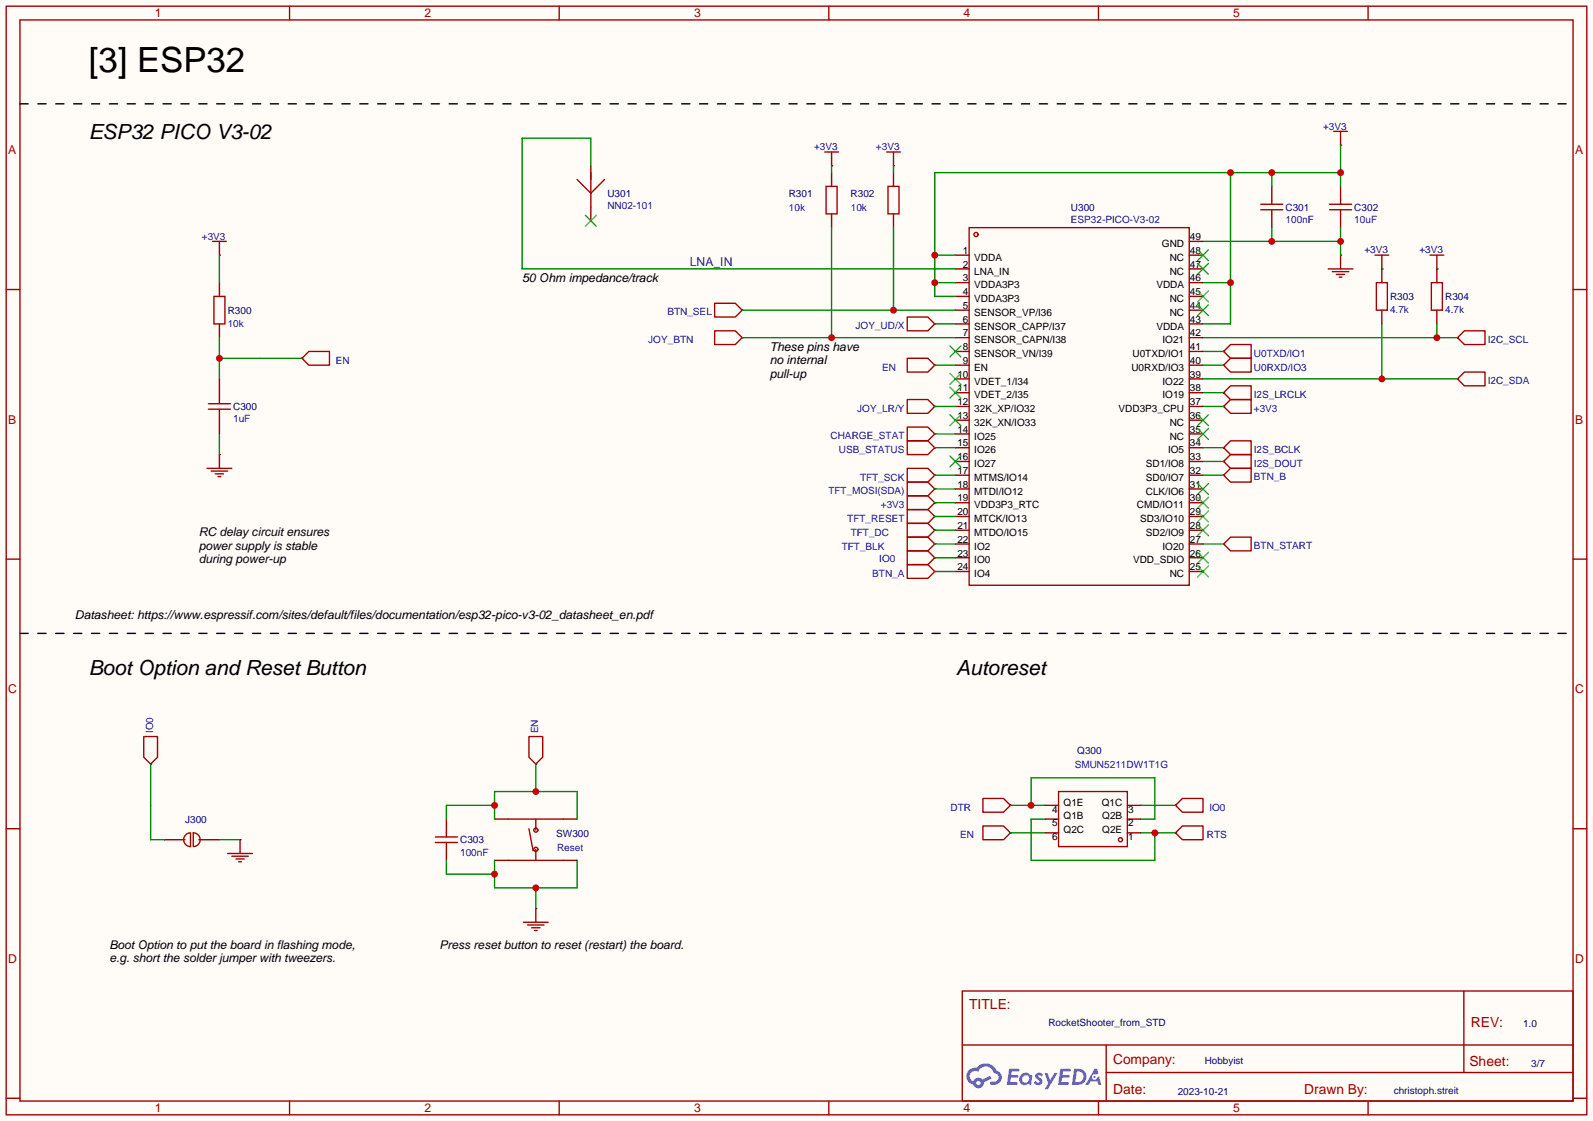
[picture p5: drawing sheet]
<svg xmlns="http://www.w3.org/2000/svg" width="294mm" height="207mm" viewBox="0 0 294 207" stroke-linecap="round" stroke-linejoin="round" font-family="sans-serif">
<path d="M0 0h294.1v207h-294.1z" fill="#fffcf7"/>
<g fill="none" stroke="#a10000" stroke-width=".25">
<path d="M1.1 1.1h291.9v204.8h-291.9zM3.7 3.7h286.7v199.6h-286.7zM53.5 1.1v2.6M103.3 1.1v2.6M153 1.1v2.6M202.8 1.1v2.6M252.6 1.1v2.6M1.1 53.5h2.6M290.4 53.5h2.6M1.1 103.3h2.6M290.4 103.3h2.6M1.1 153h2.6"/>
<path d="M290.4 153h2.6M177.7 183h112.7v20.3h-112.7zM177.7 193h112.7M204.2 198.1h86.2M204.2 193v10.1M270.3 183v15.1M1.1 202.8h2.6M53.5 203.3v2.6M103.3 203.3v2.6M153 203.3v2.6M202.8 203.3v2.6M252.6 203.3v2.6"/>
<path d="M290.4 202.8h2.6"/>
</g>
<g fill="#5487ff">
<path d="M191.3 198.3l.6-.2 .4 .1 .3 .2-.3 .5a.34 .34 0 0 0-.2-.3 .34 .34 0 0 0-.4 .1v.1a1.01 1.01 0 0 1 .7 1.2 .99 .99 0 0 1-1.6 0l.4-.4 .5 .3 .2-.1v-.2a.88 .88 0 0 1-.6-1.3z"/>
<path d="M192.9 198.1h.5l.5 1.3 .8-1.3h.6l-1.8 3.1h-.6l.6-1.2z"/>
<path d="M186.3 197.4h.9a1.14 1.14 0 0 1 1 .1l-.1 .3-1.3 .1-.1 .6h1.1l.3 .3-.3 .2h-1.1l-.2 .8 1.3 .1 .1 .3-.3 .1h-1.7z"/>
<path d="M195.8 197.4h.8a1.15 1.15 0 0 1 1.1 .1l-.1 .3-1.3 .1-.1 .6h1.1l.2 .3-.2 .2h-1.2l-.1 .8 1.2 .1 .1 .3-.2 .1h-1.8z"/>
<path d="M202.1 197.4h.5l.2 .9-.4 .2a.5 .5 0 0 0-.8 .2 .5 .5 0 0 0 .4 .7 .5 .5 0 0 0 .6-.5l.3-.1 .5 1.5h-.6l-.2-.6h-1.2l-.4 .6h-.6z"/>
<path d="M198.3 197.4l-.4 2.9h1a1.52 1.52 0 0 0 1.7-1.5 1.52 1.52 0 0 0-1.8-1.4zM198.8 197.9a1 1 0 0 1 1.2 1 1 1 0 0 1-1.2 .9h-.2z"/>
<path d="M188.5 198.5a1.06 1.06 0 0 0-.1 1.5 1.06 1.06 0 0 0 1.5 .1l.5 .2 .2-1.6-.1-.2h-.3a1.07 1.07 0 0 0-1.7 0zM188.7 199.2a.67 .67 0 0 1 1.3 0 .67 .67 0 0 1-1.3 0z"/>
<path d="M178.9 197.6a1.57 1.57 0 0 0 .8 2.7 1.04 1.04 0 0 0 1.1 .7 1.04 1.04 0 0 0 .9-1.1l1.4-.7-.3-.6-1.4 .7a1.06 1.06 0 0 0-1.7 .4 1 1 0 0 1-.5-1.4 1 1 0 0 1 1.4-.4 1.53 1.53 0 0 1 1.6-.9 1.53 1.53 0 0 1 1.3 1.2 .82 .82 0 0 1 .8 1 .82 .82 0 0 1-1.1 .5 .31 .31 0 0 0-.4 .3 .31 .31 0 0 0 .3 .4 1.43 1.43 0 0 0 1.8-.9 1.43 1.43 0 0 0-.9-1.9 2.15 2.15 0 0 0-3.7-.4l-.9 .1zM180.3 200a.39 .39 0 0 1 .7 0 .39 .39 0 0 1-.7 0z"/>
<circle cx="202.1" cy="198.9" r=".19"/>
</g>
<g fill="none" stroke="#a10000" stroke-width=".25">
<path d="M106.6 33.1l2.5 2.6 2.5-2.6M109.1 31.9v6.3M152.3 28.1h2.5M152.5 34.4h2.1v5.1h-2.1zM153.5 28.1v2.5M163.7 28.1h2.5M164 34.4h2v5.1h-2zM165 28.1v2.5M232.8 38.7h4.1M232.8 37.7h4.1M234.8 37v.7M234.8 38.7v.8"/>
<path d="M245.5 38.7h4.1M245.5 37.7h4.1M246.3 24.3h2.5M247.5 24.3v2.5M247.5 37v.7M247.5 38.7v.8M39.2 44.6h2.6M39.5 54.7h2v5.1h-2zM40.5 44.6v2.5M132 56h3.8l1.2 1.3-1.2 1.2h-3.8zM167.5 58.5h3.8l1.3 1.3-1.3 1.3h-3.8zM178.9 42h40.7v66.1h-40.7z"/>
<path d="M245.2 49.7h4.6M246 50.2h3M246.8 50.7h1.5M247.3 51.2h.5M247.5 47.1v2.6M253.9 47.1h2.5M254.1 52.2h2.1v5.1h-2.1zM255.1 47.1v2.6M264 47.1h2.6M264.3 52.2h2v5.1h-2zM265.3 47.1v2.6M38.5 74.5h4"/>
<path d="M38.5 75.6h4M40.5 72.5v2M40.5 75.6v2M55.8 66.2l1.2-1.3h3.8v2.5h-3.8zM132 61.1h3.8l1.2 1.3-1.2 1.2h-3.8zM167.5 66.2h3.8l1.3 1.2-1.3 1.3h-3.8zM167.5 78.9h3.8l1.3 1.2-1.3 1.3h-3.8zM167.5 73.8h3.8l1.3 1.3-1.3 1.2h-3.8zM225.9 67.4l1.3-1.2h3.8v2.5h-3.8zM227.2 63.6h3.8v2.6h-3.8l-1.3-1.3zM227.2 73.8h3.8v2.5h-3.8l-1.3-1.2zM227.2 71.2h3.8v2.6h-3.8l-1.3-1.3z"/>
<path d="M270.4 68.7h3.8v2.5h-3.8l-1.3-1.2zM270.4 61.1h3.8v2.5h-3.8l-1.3-1.2zM38.2 86.5h4.6M39 87h3M39.8 87.5h1.5M40.3 88h.5M40.5 83.9v2.6M167.5 91.6h3.8l1.3 1.2-1.3 1.3h-3.8zM167.5 81.4h3.8l1.3 1.3-1.3 1.2h-3.8zM167.5 99.2h3.8l1.3 1.3-1.3 1.2h-3.8zM167.5 96.6h3.8l1.3 1.3-1.3 1.3h-3.8zM167.5 94.1h3.8l1.3 1.3-1.3 1.2h-3.8z"/>
<path d="M167.5 89h3.8l1.3 1.3-1.3 1.3h-3.8zM167.5 86.5h3.8l1.3 1.3-1.3 1.2h-3.8zM227.2 81.4h3.8v2.5h-3.8l-1.3-1.2zM227.2 86.5h3.8v2.5h-3.8l-1.3-1.2zM227.2 83.9h3.8v2.6h-3.8l-1.3-1.3zM227.2 99.2h3.8v2.5h-3.8l-1.3-1.2zM167.5 101.7h3.8l1.3 1.3-1.3 1.3h-3.8zM167.5 104.3h3.8l1.3 1.2-1.3 1.3h-3.8zM26.5 136h2.6v3.8l-1.3 1.3-1.3-1.3zM97.7 136h2.5v3.8l-1.3 1.3-1.2-1.3zM34.3 154.1l.9-.3v2.5a1.27 1.27 0 0 1-1.2-.8 1.27 1.27 0 0 1 .3-1.4zM35.7 153.8a1.27 1.27 0 0 1 1.3 1.3 1.27 1.27 0 0 1-1.3 1.2z"/>
<path d="M42 157.6h4.6M42.8 158.1h3M43.6 158.6h1.5M44.1 159.1h.5M44.3 155.1v2.5M80.4 155.6h4.1M80.4 154.6h4.1M82.4 153.8v.8M82.4 155.6v.7M93.9 151.3h10.1M93.9 158.9h10.1M97.7 153l.7 4.1"/>
<path d="M98.9 151.3v2M98.9 156.8v2.1M181.5 147.4h3.8l1.3 1.3-1.3 1.3h-3.8zM181.5 152.5h3.8l1.3 1.3-1.3 1.3h-3.8zM195.5 146.2h12.7v10.1h-12.7zM217 153.8l1.3-1.3h3.8v2.6h-3.8zM217 148.7l1.3-1.3h3.8v2.6h-3.8zM96.6 170.3h4.6M97.4 170.8h3.1M98.2 171.3h1.5M98.7 171.8h.5M98.9 167.8v2.5"/>
<circle cx="180.2" cy="43.3" r=".38"/>
<circle cx="98.9" cy="153.3" r=".38"/>
<circle cx="98.9" cy="156.8" r=".38"/>
<circle cx="206.9" cy="155.1" r=".38"/>
</g>
<g fill="none" stroke="#870000" stroke-width=".25">
<path d="M109.1 30.6v2.5M109.1 38.2v2.6M153.5 30.6h.1M153.5 31.9v2.5M153.5 39.5v2.5M165 30.6h.1M165 31.9v2.5M165 39.5v2.5M234.8 34.4v2.6M234.8 39.5v2.5M247.5 26.8h.1M247.5 34.4v2.6"/>
<path d="M247.5 39.5v2.5M40.5 47.1h.1M40.5 52.2v2.5M40.5 59.8v2.6M137 57.3h.1M172.6 59.8h.1M176.4 47.1h2.5M176.4 49.7h2.5M176.4 52.2h2.5M176.4 54.7h2.5M176.4 57.3h2.5M176.4 59.8h2.5"/>
<path d="M219.6 44.6h2.5M219.6 47.1h2.5M219.6 49.7h2.5M219.6 52.2h2.5M219.6 54.7h2.5M219.6 57.3h2.5M219.6 59.8h2.5M247.5 47.1h.1M255.1 49.7h.1M255.1 49.7v2.5M255.1 57.3v2.5M265.3 49.7h.1"/>
<path d="M265.3 49.7v2.5M265.3 57.3v2.5M40.5 70v2.5M40.5 77.6v2.5M55.8 66.2h.1M137 62.4h.1M172.6 67.4h.1M172.6 75.1h.1M176.4 62.4h2.5M176.4 64.9h2.5M176.4 67.4h2.5M176.4 70h2.5"/>
<path d="M176.4 72.5h2.5M176.4 75.1h2.5M176.4 77.6h2.5M219.6 62.4h2.5M219.6 64.9h2.5M219.6 67.4h2.5M219.6 70h2.5M219.6 72.5h2.5M219.6 75.1h2.5M219.6 77.6h2.5M225.9 64.9h.1M225.9 67.4h.1"/>
<path d="M225.9 75.1h.1M225.9 72.5h.1M269.1 70h.1M269.1 62.4h.1M40.5 83.9h.1M172.6 92.8h.1M172.6 80.1h.1M172.6 82.7h.1M172.6 97.9h.1M172.6 95.4h.1M172.6 90.3h.1M172.6 87.8h.1"/>
<path d="M176.4 80.1h2.5M176.4 82.7h2.5M176.4 85.2h2.5M176.4 87.8h2.5M176.4 90.3h2.5M176.4 92.8h2.5M176.4 95.4h2.5M176.4 97.9h2.5M219.6 80.1h2.5M219.6 82.7h2.5M219.6 85.2h2.5M219.6 87.8h2.5"/>
<path d="M219.6 90.3h2.5M219.6 92.8h2.5M219.6 95.4h2.5M219.6 97.9h2.5M225.9 82.7h.1M225.9 87.8h.1M225.9 85.2h.1M172.6 103h.1M172.6 105.5h.1M172.6 100.5h.1M176.4 100.5h2.5M176.4 103h2.5"/>
<path d="M176.4 105.5h2.5M219.6 100.5h2.5M219.6 103h2.5M219.6 105.5h2.5M225.9 100.5h.1M27.8 141.1h.1M30.4 155.1h3.8M36.7 155.1h3.8M44.3 155.1h.1M82.4 151.3v2.5M82.4 156.3v2.6M91.3 151.3h2.6"/>
<path d="M91.3 158.9h2.6M98.9 141.1h.1M104 151.3h2.6M104 158.9h2.6M186.6 148.7h.1M186.6 153.8h.1M192.9 151.3h2.6M192.9 153.8h2.6M192.9 148.7h2.6M208.2 151.3h2.5M208.2 153.8h2.5M208.2 148.7h2.5"/>
<path d="M217 153.8h.1M217 148.7h.1M98.9 167.8h.1"/>
</g>
<path d="M3.7 19.2h285.7M3.7 117h285.7" fill="none" stroke="#000" stroke-width=".25" stroke-dasharray="1.5 1.8"/>
<g fill="none" stroke="#3c3" stroke-width=".25">
<path d="M108.1 39.8l2 2M110.1 39.8l-2 2M221.1 46.1l2 2M221.1 48.6l2 2.1M221.1 53.7l2 2.1M221.1 56.3l2 2M223.1 46.1l-2 2M223.1 48.6l-2 2.1M223.1 53.7l-2 2.1M223.1 56.3l-2 2M175.4 76.6l2 2M175.4 71.5l2 2"/>
<path d="M175.4 69l2 2M175.4 63.9l2 2M177.4 76.6l-2 2M177.4 71.5l-2 2M177.4 69l-2 2M177.4 63.9l-2 2M221.1 76.6l2 2M221.1 79.1l2 2.1M223.1 76.6l-2 2M223.1 79.1l-2 2.1M175.4 84.2l2 2M177.4 84.2l-2 2"/>
<path d="M221.1 89.3l2 2M221.1 91.8l2 2.1M221.1 94.4l2 2M221.1 96.9l2 2M223.1 89.3l-2 2M223.1 91.8l-2 2.1M223.1 94.4l-2 2M223.1 96.9l-2 2M221.1 102l2 2M221.1 104.5l2 2.1M223.1 102l-2 2M223.1 104.5l-2 2.1"/>
</g>
<path d="M91.3 151.3v-5.1h15.3v5.1M91.3 148.7h-8.9v2.6M98.9 141.1v5.1" fill="none" stroke="#008700" stroke-width=".25"/>
<g fill="#c00">
<circle cx="98.9" cy="146.2" r=".63"/>
<circle cx="91.3" cy="148.7" r=".63"/>
</g>
<path d="M82.4 158.9v2.5h8.9M91.3 158.9v5.1h15.3v-5.1M98.9 164v3.8" fill="none" stroke="#008700" stroke-width=".25"/>
<g fill="#c00">
<circle cx="91.3" cy="161.4" r=".63"/>
<circle cx="98.9" cy="164" r=".63"/>
</g>
<path d="M186.6 148.7h6.3M190.4 148.7v-5.1h22.8v7.7h-2.5" fill="none" stroke="#008700" stroke-width=".25"/>
<circle cx="190.4" cy="148.7" r=".63" fill="#c00"/>
<path d="M192.9 151.3h-2.5v7.6h22.8v-5.1M210.7 153.8h6.3" fill="none" stroke="#008700" stroke-width=".25"/>
<circle cx="213.2" cy="153.8" r=".63" fill="#c00"/>
<g fill="none" stroke="#008700" stroke-width=".25">
<path d="M227.2 31.9v27.9h-5.1M234.8 31.9v2.5M247.5 31.9h-74.9v22.8h3.8M247.5 26.8v7.6M172.6 47.1h3.8M172.6 52.2h3.8M222.1 52.2h5.1M172.6 67.4h3.8M222.1 67.4h3.8M222.1 64.9h3.8M222.1 75.1h3.8M172.6 92.8h3.8"/>
<path d="M172.6 103h3.8M27.8 141.1v14h2.6M40.5 155.1h3.8M186.6 153.8h6.3M210.7 148.7h6.3"/>
</g>
<g fill="#c00">
<circle cx="227.2" cy="52.2" r=".63"/>
<circle cx="234.8" cy="31.9" r=".63"/>
<circle cx="227.2" cy="31.9" r=".63"/>
<circle cx="172.6" cy="47.1" r=".63"/>
<circle cx="172.6" cy="52.2" r=".63"/>
<circle cx="247.5" cy="31.9" r=".63"/>
</g>
<path d="M40.5 66.2h15.3M40.5 62.4v7.6" fill="none" stroke="#008700" stroke-width=".25"/>
<circle cx="40.5" cy="66.2" r=".63" fill="#c00"/>
<path d="M109.1 30.6v-5.1h-12.7v24.2h80M40.5 47.1v5.1M255.1 59.8v10.2M222.1 70h47M40.5 80.1v3.8M172.6 105.5h3.8" fill="none" stroke="#008700" stroke-width=".25"/>
<circle cx="255.1" cy="70" r=".63" fill="#c00"/>
<path d="M265.3 59.8v2.6M222.1 62.4h47" fill="none" stroke="#008700" stroke-width=".25"/>
<circle cx="265.3" cy="62.4" r=".63" fill="#c00"/>
<path d="M153.5 30.6v1.3M172.6 59.8h3.8M222.1 44.6h25.4M234.8 42v2.6M247.5 42v5.1M172.6 97.9h3.8M172.6 87.8h3.8M172.6 90.3h3.8M172.6 95.4h3.8M172.6 100.5h3.8" fill="none" stroke="#008700" stroke-width=".25"/>
<g fill="#c00">
<circle cx="247.5" cy="44.6" r=".63"/>
<circle cx="234.8" cy="44.6" r=".63"/>
</g>
<path d="M153.5 42v20.4M137 62.4h39.4" fill="none" stroke="#008700" stroke-width=".25"/>
<circle cx="153.5" cy="62.4" r=".63" fill="#c00"/>
<path d="M137 57.3h39.4M165 42v15.3M172.6 75.1h3.8M222.1 72.5h3.8M172.6 80.1h3.8M172.6 82.7h3.8M222.1 82.7h3.8M222.1 87.8h3.8M222.1 85.2h3.8M222.1 100.5h3.8" fill="none" stroke="#008700" stroke-width=".25"/>
<circle cx="165" cy="57.3" r=".63" fill="#c00"/>
<path d="M165 30.6v1.3M255.1 49.7h.1M265.3 49.7h.1" fill="none" stroke="#008700" stroke-width=".25"/>
<text font-size="6.4" x="16.4" y="13.4">[3] ESP32</text>
<g font-size="3.8">
<text x="16.4" y="25.7">ESP32 PICO V3-02</text>
<text x="16.4" y="124.7">Boot Option and Reset Button</text>
<text x="176.6" y="124.7">Autoreset</text>
</g>
<g font-size="2.6" fill="#a00000">
<text x="178.9" y="186.2">TITLE:</text>
<text x="271.6" y="189.6">REV:</text>
<text x="271.3" y="196.9">Sheet:</text>
<text x="205.5" y="202">Date:</text>
</g>
<g font-size="2.5" fill="#a00000">
<text x="205.5" y="196.4">Company:</text>
<text x="240.8" y="202">Drawn By:</text>
</g>
<g font-size="2.2" fill="#a00000">
<text x="28.6" y="3.2">1</text>
<text x="78.4" y="3.2">2</text>
<text x="128.1" y="3.2">3</text>
<text x="177.9" y="3.2">4</text>
<text x="227.7" y="3.2">5</text>
<text x="1.5" y="28.5">A</text>
<text x="290.8" y="28.5">A</text>
<text x="1.5" y="78.2">B</text>
<text x="290.8" y="78.2">B</text>
<text x="1.5" y="128">C</text>
<text x="290.8" y="128">C</text>
<text x="1.5" y="177.8">D</text>
<text x="290.8" y="177.8">D</text>
<text x="28.6" y="205.4">1</text>
<text x="78.4" y="205.4">2</text>
<text x="128.1" y="205.4">3</text>
<text x="177.9" y="205.4">4</text>
<text x="227.7" y="205.4">5</text>
</g>
<g font-size="2.2">
<text x="96.4" y="52.1">50 Ohm impedance/track</text>
<text x="142.1" y="64.8">These pins have</text>
<text x="142.1" y="67.3">no internal</text>
<text x="142.1" y="69.7">pull-up</text>
<text x="36.7" y="99.1">RC delay circuit ensures</text>
<text x="36.7" y="101.5">power supply is stable</text>
<text x="36.7" y="104">during power-up</text>
<text x="13.8" y="114.3">Datasheet: https://www.espressif.com/sites/default/files/documentation/esp32-pico-v3-02_datasheet_en.pdf</text>
<text x="20.2" y="175.3">Boot Option to put the board in flashing mode,</text>
<text x="20.2" y="177.7">e.g. short the solder jumper with tweezers.</text>
<text x="81.2" y="175.3">Press reset button to reset (restart) the board.</text>
</g>
<text font-size="2.2" fill="#00f" x="127.4" y="49.1">LNA_IN</text>
<g font-size="1.8" fill="#00f">
<text x="244.3" y="23.9">+3V3</text>
<text x="150.3" y="27.7">+3V3</text>
<text x="161.7" y="27.7">+3V3</text>
<text x="112.1" y="38.6">NN02-101</text>
<text x="145.7" y="38.9">10k</text>
<text x="157.1" y="38.9">10k</text>
<text x="197.7" y="41.1">ESP32-PICO-V3-02</text>
<text x="237.4" y="41.3">100nF</text>
<text x="250.1" y="41.2">10uF</text>
<text x="37.3" y="44.2">+3V3</text>
<text x="251.9" y="46.8">+3V3</text>
<text x="262.1" y="46.8">+3V3</text>
<text x="123.2" y="58.3">BTN_SEL</text>
<text x="256.7" y="57.7">4.7k</text>
<text x="266.8" y="57.7">4.7k</text>
<text x="42" y="60.3">10k</text>
<text x="119.7" y="63.4">JOY_BTN</text>
<text x="158" y="60.8">JOY_UD/X</text>
<text x="231.5" y="65.9">U0TXD/IO1</text>
<text x="274.7" y="63.4">I2C_SCL</text>
<text x="62" y="67.2">EN</text>
<text x="162.9" y="68.5">EN</text>
<text x="231.5" y="68.4">U0RXD/IO3</text>
<text x="274.7" y="71">I2C_SDA</text>
<text x="43.1" y="78">1uF</text>
<text x="158.3" y="76">JOY_LR/Y</text>
<text x="231.5" y="73.5">I2S_LRCLK</text>
<text x="231.5" y="76.1">+3V3</text>
<text x="153.4" y="81.1">CHARGE_STAT</text>
<text x="154.9" y="83.7">USB_STATUS</text>
<text x="231.5" y="83.7">I2S_BCLK</text>
<text x="158.8" y="88.8">TFT_SCK</text>
<text x="231.5" y="88.6">BTN_B</text>
<text x="231.5" y="86.2">I2S_DOUT</text>
<text x="153" y="91.3">TFT_MOSI(SDA)</text>
<text x="162.6" y="93.8">+3V3</text>
<text x="155.4" y="101.6">TFT_BLK</text>
<text x="156.4" y="96.4">TFT_RESET</text>
<text x="157.1" y="99">TFT_DC</text>
<text x="231.5" y="101.4">BTN_START</text>
<text x="161.1" y="106.5">BTN_A</text>
<text x="162.4" y="103.9">IO0</text>
<text x="28.3" y="135.4" transform="rotate(-90 28.3 135.4)">IO0</text>
<text x="99.4" y="135.4" transform="rotate(-90 99.4 135.4)">EN</text>
<text x="198.4" y="141.8">SMUN5211DW1T1G</text>
<text x="175.5" y="149.7">DTR</text>
<text x="223.3" y="149.7">IO0</text>
<text x="177.3" y="154.8">EN</text>
<text x="222.9" y="154.8">RTS</text>
<text x="85" y="158.1">100nF</text>
<text x="102.8" y="157.1">Reset</text>
</g>
<g font-size="1.8" fill="#000080">
<text x="112.1" y="36.4">U301</text>
<text x="145.6" y="36.4">R301</text>
<text x="157.1" y="36.4">R302</text>
<text x="197.7" y="38.9">U300</text>
<text x="237.4" y="38.9">C301</text>
<text x="250.1" y="38.9">C302</text>
<text x="42" y="57.9">R300</text>
<text x="256.7" y="55.4">R303</text>
<text x="266.8" y="55.4">R304</text>
<text x="43.1" y="75.8">C300</text>
<text x="198.9" y="139.2">Q300</text>
<text x="34.2" y="152">J300</text>
<text x="85" y="155.7">C303</text>
<text x="102.7" y="154.5">SW300</text>
<text x="193.6" y="189.5">RocketShooter_from_STD</text>
<text x="281.2" y="189.7">1.0</text>
<text x="222.4" y="196.5">Hobbyist</text>
<text x="282.7" y="197.1">3/7</text>
<text x="217.5" y="202.2">2023-10-21</text>
<text x="257.3" y="202.1">christoph.streit</text>
</g>
<g font-size="1.8">
<text x="177.8" y="46.9">1</text>
<text x="214.5" y="45.6">GND</text>
<text x="219.7" y="44.3">49</text>
<text x="219.7" y="46.9">48</text>
<text x="177.8" y="52">3</text>
<text x="177.8" y="49.4">2</text>
<text x="179.9" y="53.2">VDDA3P3</text>
<text x="179.9" y="50.7">LNA_IN</text>
<text x="179.9" y="48.2">VDDA</text>
<text x="213.5" y="53.2">VDDA</text>
<text x="216" y="48.2">NC</text>
<text x="216" y="50.7">NC</text>
<text x="219.7" y="49.4">47</text>
<text x="219.7" y="52">46</text>
<text x="177.8" y="59.6">6</text>
<text x="177.8" y="57">5</text>
<text x="177.8" y="54.5">4</text>
<text x="179.9" y="58.3">SENSOR_VP/I36</text>
<text x="179.9" y="55.8">VDDA3P3</text>
<text x="216" y="55.8">NC</text>
<text x="216" y="58.3">NC</text>
<text x="219.7" y="54.5">45</text>
<text x="219.7" y="57">44</text>
<text x="219.7" y="59.6">43</text>
<text x="177.8" y="64.7">8</text>
<text x="177.8" y="62.1">7</text>
<text x="179.9" y="65.9">SENSOR_VN/I39</text>
<text x="179.9" y="63.4">SENSOR_CAPN/I38</text>
<text x="179.9" y="60.9">SENSOR_CAPP/I37</text>
<text x="209.1" y="65.9">U0TXD/IO1</text>
<text x="213.5" y="60.9">VDDA</text>
<text x="214.6" y="63.4">IO21</text>
<text x="219.7" y="62.1">42</text>
<text x="219.7" y="64.7">41</text>
<text x="176.8" y="69.7">10</text>
<text x="177.8" y="67.2">9</text>
<text x="179.9" y="71">VDET_1/I34</text>
<text x="179.9" y="68.5">EN</text>
<text x="208.9" y="68.5">U0RXD/IO3</text>
<text x="214.6" y="71">IO22</text>
<text x="219.7" y="67.2">40</text>
<text x="219.7" y="69.7">39</text>
<text x="176.8" y="77.4">13</text>
<text x="176.8" y="74.8">12</text>
<text x="176.8" y="72.3">11</text>
<text x="179.9" y="76.1">32K_XP/IO32</text>
<text x="179.9" y="73.6">VDET_2/I35</text>
<text x="206.5" y="76.1">VDD3P3_CPU</text>
<text x="214.6" y="73.6">IO19</text>
<text x="219.7" y="72.3">38</text>
<text x="219.7" y="74.8">37</text>
<text x="219.7" y="77.4">36</text>
<text x="176.8" y="82.4">15</text>
<text x="176.8" y="79.9">14</text>
<text x="179.9" y="83.7">IO26</text>
<text x="179.9" y="81.2">IO25</text>
<text x="179.9" y="78.6">32K_XN/IO33</text>
<text x="215.7" y="83.7">IO5</text>
<text x="216" y="78.6">NC</text>
<text x="216" y="81.2">NC</text>
<text x="219.7" y="79.9">35</text>
<text x="219.7" y="82.4">34</text>
<text x="176.8" y="87.5">17</text>
<text x="176.8" y="85">16</text>
<text x="179.9" y="88.8">MTMS/IO14</text>
<text x="179.9" y="86.3">IO27</text>
<text x="211.6" y="86.3">SD1/IO8</text>
<text x="211.6" y="88.8">SD0/IO7</text>
<text x="219.7" y="85">33</text>
<text x="219.7" y="87.5">32</text>
<text x="176.8" y="95.1">20</text>
<text x="176.8" y="92.6">19</text>
<text x="176.8" y="90.1">18</text>
<text x="179.9" y="93.9">VDD3P3_RTC</text>
<text x="179.9" y="91.3">MTDI/IO12</text>
<text x="209.9" y="93.9">CMD/IO11</text>
<text x="211.6" y="91.3">CLK/IO6</text>
<text x="219.7" y="90.1">31</text>
<text x="219.7" y="92.6">30</text>
<text x="219.7" y="95.1">29</text>
<text x="176.8" y="100.2">22</text>
<text x="176.8" y="97.7">21</text>
<text x="179.9" y="101.5">IO2</text>
<text x="179.9" y="99">MTDO/IO15</text>
<text x="179.9" y="96.4">MTCK/IO13</text>
<text x="210.5" y="96.4">SD3/IO10</text>
<text x="211.6" y="99">SD2/IO9</text>
<text x="214.6" y="101.5">IO20</text>
<text x="219.7" y="97.7">28</text>
<text x="219.7" y="100.2">27</text>
<text x="176.8" y="105.3">24</text>
<text x="176.8" y="102.8">23</text>
<text x="179.9" y="106.6">IO4</text>
<text x="179.9" y="104">IO0</text>
<text x="209.2" y="104">VDD_SDIO</text>
<text x="216" y="106.6">NC</text>
<text x="219.7" y="102.8">26</text>
<text x="219.7" y="105.3">25</text>
<text x="196.4" y="148.8">Q1E</text>
<text x="203.4" y="148.8">Q1C</text>
<text x="194.3" y="150.1">4</text>
<text x="194.3" y="152.6">5</text>
<text x="194.3" y="155.1">6</text>
<text x="196.4" y="151.3">Q1B</text>
<text x="196.4" y="153.9">Q2C</text>
<text x="203.5" y="153.9">Q2E</text>
<text x="203.5" y="151.3">Q2B</text>
<text x="208.3" y="155.1">1</text>
<text x="208.3" y="152.6">2</text>
<text x="208.3" y="150.1">3</text>
</g>
</svg>
